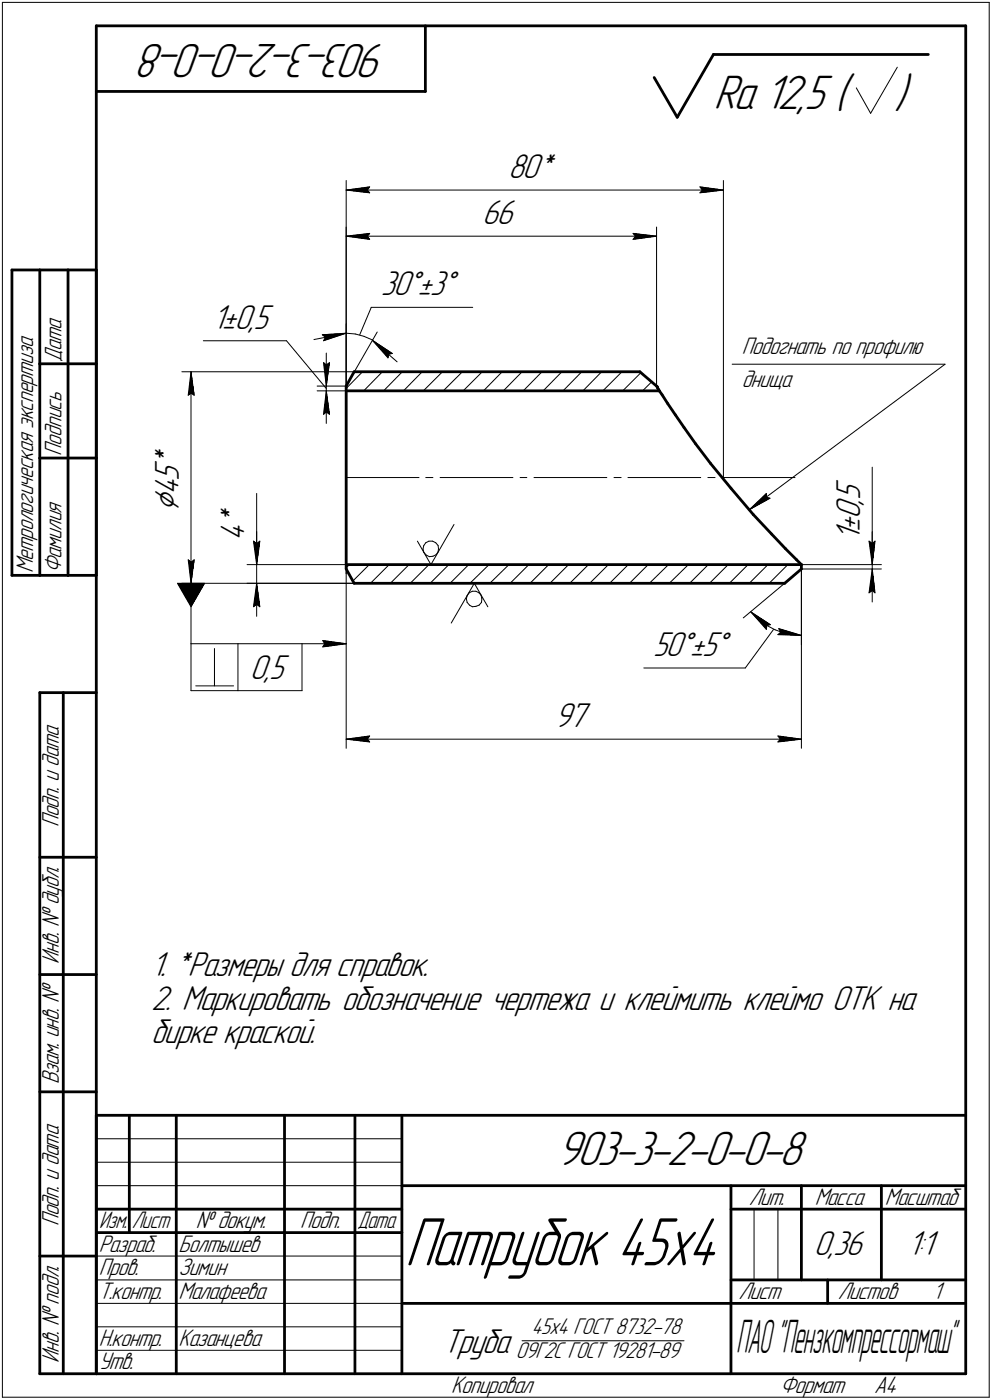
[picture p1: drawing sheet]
<svg xmlns="http://www.w3.org/2000/svg" width="211mm" height="298mm" viewBox="0 0 211 298" stroke-linecap="round" stroke-linejoin="round" font-family="sans-serif">
<g fill="none" stroke="#000" stroke-width=".21">
<path d="M.5 .5v297zM.5 .5h210zM182.2 18.7l3.1 5.4zM190.9 14.3l-5.6 9.8zM210.5 .5v297zM73.7 38.4v63.3zM78.7 39.8l-.6 .7zM148.9 39.8l.5 .7zM148.9 39.8l5 .7zM153.9 38.4v63.6zM73.7 50.3l5-.6zM73.7 50.3l5 .7z"/>
<path d="M73.7 50.3h66zM73.7 48.3v34.4zM73.7 40.5l5-.7zM73.7 40.5l5 .6zM73.7 40.5h80.2zM78.1 50.3l.6 .7zM78.1 40.5l.6 .6zM78.7 49.7l-.6 .6zM134.7 51l5-.7zM134.7 49.7l.5 .6zM134.7 49.7l5 .6zM135.2 50.3l-.5 .7z"/>
<path d="M139.7 48.3v33.9zM148.9 41.1l5-.6zM149.4 40.5l-.5 .6zM38.7 79.2h36.7zM40.6 79.2l.7 5zM40.6 79.2l-.6 5zM40.6 79.2v45zM43.3 72.6h17.7zM61 72.6l8.4 10.1zM66.8 72.3l6.9-1.3zM68.6 71.3l5.1-.3zM68.6 71.3l.7 .5z"/>
<path d="M68.8 77.2l.6 .5zM68.8 77.2l.6 5zM68.8 72.6l4.9-1.6zM69.3 71.8l-.5 .8zM69.4 77.7l.7-.5zM69.4 75.2v7zM70.1 77.2l-.7 5zM73.7 71l1.9 .1zM73.7 68.9v53.3zM75.6 71.1l1.9 .5zM77.1 79.2l-3.4 3.5zM77.5 71.6l1.7 .8z"/>
<path d="M79 65.4l-2.5 5.9zM79 65.4h21.6zM79.2 72.5l3.3 3.7zM79.2 72.5l4.3 2.8zM79.2 72.5l5.3 4.5zM79.2 72.4h.1M80.3 70.7l-5.2 9zM81.4 79.2l-4 4zM82.6 75.4l-.1 .8zM82.6 75.4l.9-.1zM85.6 79.2l-4 4zM89.8 79.2l-3.9 4z"/>
<path d="M106.8 79.2l-3.9 4zM111.1 79.2l-4 4zM115.3 79.2l-4 4zM119.5 79.2l-3.9 4zM123.8 79.2l-4 4zM128 79.2l-4 4zM155.8 77.6h45.3zM40 84.2l.6-.5zM40.6 83.7l.7 .5zM67.5 83.2h6.2zM67.5 82.2h6.2zM68.8 88.2l.6-.5z"/>
<path d="M69.4 83.2l-.6 5zM69.4 87.7l.7 .5zM69.4 83.2l.7 5zM69.4 83.2v7zM69.4 82.2v1zM90.1 83.2l4-4zM94.3 83.2l4.1-4zM98.6 83.2l4-4zM128.3 83.2l4-4zM132.5 83.2l3.8-3.8zM136.7 83.2l2-1.9zM185.6 99.5v20.7z"/>
<path d="M40 119.2l.6 5zM40 119.2l.6 .5zM40.6 119.7l.7-.5zM41.3 119.2l-.7 5zM53.9 115.2l.7 .5zM53.9 115.2l.7 5zM54.6 115.7l.7-.5zM54.6 113.2v7zM54.6 105.1v15.1zM55.3 115.2l-.7 5zM73.7 101.7h15.5zM88.8 115.2l2.9 5z"/>
<path d="M90 116.9l.2 .7zM90.2 116.2l-.2 .7zM90.2 117.6l.5 .6zM90.6 101.7h1.5zM90.6 115.6l.7-.4zM90.6 115.6l-.4 .6zM90.7 118.2l.7 .3zM91.3 115.2h.7zM91.4 118.5l.7-.1zM92 115.2l.7 .4zM92.1 118.4l.7-.3zM92.7 115.6l.5 .6z"/>
<path d="M93.2 116.2l.1 .6zM93.2 117.5l-.4 .6zM93.3 116.8l-.1 .7zM93.6 101.7h15.5zM96.6 111.7l-4.9 8.5zM110.7 101.7h1.4zM113.6 101.7h15.5zM130.6 101.7h1.6zM133.6 101.7h15.5zM150.6 101.7h1.5zM153.7 101.7h15.5zM159.4 108.5l3.7-3.4z"/>
<path d="M159.4 108.5l4.4-2.4zM159.4 108.5l41.7-30.9zM163.1 105.1v.8zM163.1 105.9l.7 .2zM184.9 115.2l.7 .5zM184.9 115.2l.7 5zM185.6 115.7l.6-.5zM185.6 113.2v7zM186.2 115.2l-.6 5zM37.8 124.2l2.8 5zM38.7 124.2h36.4zM40.6 129.2v7.9z"/>
<path d="M40.6 137.1v10zM40.6 137.1h10zM43.5 124.2l-2.9 5zM45.6 138.1v7.9zM50.6 137.1v10zM50.6 137.1h13.7zM52.6 124.2h22.8zM52.6 120.2h21.1zM53.9 129.2l.7-.5zM54.6 124.2l-.7 5zM54.6 128.7l.7 .5zM54.6 124.2l.7 5z"/>
<path d="M54.6 124.2v7zM54.6 120.2v4zM64.3 137.1h9.4zM64.3 137.1v10zM68.7 137.8l5-.7zM68.7 136.4l.4 .7zM68.7 136.4l5 .7zM69.1 137.1l-.4 .7zM73.7 121.7v37.6zM74.3 120.2l-.6 .7zM75.1 123.7l3.5-3.5zM78.8 124.2l4-4z"/>
<path d="M83.1 124.2l3.9-4zM87.3 124.2l4-4zM91.5 124.2l4-4zM95.8 124.2l3.9-4zM99.2 127.5l.2 .8zM99.4 128.3l.5 .6zM99.4 126.8l-.2 .7zM99.8 126.2l.7-.3zM99.8 126.2l-.4 .6zM99.9 128.9l.6 .3zM100 124.2l4.1-4zM100.5 129.2l.8-.1z"/>
<path d="M100.5 125.9h.8zM100.9 124.2l2.9 5zM100.9 124.2l-4.9 8.5zM101.3 129.1l.6-.2zM101.3 125.9l.6 .3zM101.9 126.2l.5 .5zM102.4 126.7l.1 .8zM102.4 128.3l-.5 .6zM102.5 127.5l-.1 .8zM104.2 124.2l4.1-4zM108.5 124.2l4-4zM112.8 124.2l4-4z"/>
<path d="M117 124.2l4-4zM121.2 124.2l4-4zM125.5 124.2l4-4zM129.7 124.2l4-4zM133.9 124.2l4-4zM138.2 124.2l4-4zM142.4 124.2l4.1-4zM146.7 124.2l4-4zM151 124.2l3.9-4zM155.2 124.2l4-4zM158.2 131.6l9.4-7.9zM159.4 124.2l4-4z"/>
<path d="M159.8 130.3l4.1 2.7zM159.8 130.3l3.3 3.7zM159.8 130.3l1.5 1.5zM161.3 131.8l1.7 1.3zM163 133.1l1.9 1zM163.2 133.2l.7-.2zM163.2 133.2l-.1 .8zM163.7 124.2l3.9-4zM164.6 134l-6 8.2zM164.9 134.1l2.1 .8zM165.5 135.1l5 .2zM165.5 135.1l.6-.5z"/>
<path d="M165.7 133.9l.4 .7zM165.7 133.9l4.8 1.4zM167 134.9l2.2 .3zM169.2 135.2l1.3 .1zM170.5 120.2v39.1zM170.5 120.2v17.1zM170.5 121.2h17zM170.5 120.2h17zM184.9 126.2l.7-.5zM185.6 121.2l-.7 5zM185.6 125.7l.6 .5zM185.6 121.2l.6 5z"/>
<path d="M185.6 121.2v7zM185.6 120.2v1zM40.6 147.1h10zM41.7 146h8zM50.6 147.1h13.7zM73.7 157.4l5-.7zM73.7 157.4l5 .6zM73.7 157.4h96.8zM78.1 157.4l.6 .6zM78.7 156.7l-.6 .7zM137 142.2h21.6zM165.5 158l5-.6z"/>
<path d="M165.5 156.7l.5 .7zM165.5 156.7l5 .7zM166 157.4l-.5 .6zM20.5 247.5h65zM20.5 252.5h65zM20.5 242.5h65zM160.4 257.5v15zM165.5 257.5v15zM20.5 267.5h65zM20.5 272.5h65zM20.5 277.5h65zM.5 297.5h210z"/>
<path d="M20.5 282.5h65zM20.5 287.5h65zM111.1 285.5h34.4z"/>
</g>
<g fill="none" stroke="#000" stroke-width=".59">
<path d="M20.5 5.5v287zM20.5 5.5h185zM20.5 19.5h70zM90.5 5.5v14zM139.2 16.5l4.9 8.5zM151.8 11.6l-7.7 13.4zM151.8 11.6h45.7zM205.5 5.5v287zM2.5 57.5v65zM2.5 57.5h6zM8.5 57.5h6zM8.5 57.5v20z"/>
<path d="M14.5 57.5h6zM14.5 57.5v20zM20.5 57.5v20zM8.5 77.5v20zM8.5 77.5h6zM14.5 77.5v20zM14.5 77.5h6zM20.5 77.5v20zM75.4 79.2h60.7zM75.4 79.2l-1.7 3zM136.1 79.2l3.6 3zM8.5 97.5v25z"/>
<path d="M8.5 97.5h6zM14.5 97.5v25zM14.5 97.5h6zM20.5 97.5v25zM73.7 82.2v39zM73.7 83.2h66.6zM139.7 82.2l.2 .2zM139.9 82.4h.1M139.9 82.5l.1 .1zM140 82.6v.2zM140 82.8l.3 .4zM140.3 83.2l.6 .9z"/>
<path d="M140.9 84.1l1.2 1.8zM142.1 85.9l1.6 2.4zM143.7 88.3l1.8 2.7zM145.5 91l2.5 3.5zM148 94.5l3.2 4.2zM151.2 98.7l4.3 5.3zM155.5 104l4.8 5.6zM160.3 109.6l3.9 4.1zM164.2 113.7l2.9 3.1zM167.1 116.8l2.4 2.4zM169.5 119.2l1 1zM2.5 122.5h6z"/>
<path d="M8.5 122.5h6zM14.5 122.5h6zM73.7 120.2h96.8zM73.7 121.2l1.7 3zM75.4 124.2h91.6zM167 124.2l3.5-3zM170.5 120.2v1zM8.5 147.5v145zM8.5 147.5h12zM13.5 147.5v145zM8.5 182.5h12zM8.5 207.5h12z"/>
<path d="M8.5 232.5h12zM20.5 237.5h185zM20.5 237.5v55zM27.5 237.5v25zM37.5 237.5v55zM60.5 237.5v55zM75.5 237.5v55zM85.5 237.5v55zM20.5 257.5h65zM85.5 252.5h120zM155.5 252.5v40zM155.5 257.5h15z"/>
<path d="M170.5 252.5v20zM170.5 257.5h35zM187.5 252.5v20zM8.5 267.5h12zM20.5 262.5h65zM85.5 277.5h70zM155.5 277.5h50zM155.5 272.5h50zM176.1 272.5v5zM8.5 292.5h12zM20.5 292.5h185z"/>
</g>
<g fill="#000" stroke="#000" stroke-width=".21">
<path d="M78.1 39.9h.6zM77.5 40h1.1zM76.8 40h1.7zM76.2 40.1h2.2zM75.6 40.2h2.8zM74.9 40.3h3.4zM74.3 40.4h3.9z"/>
<path d="M149 39.9h.6zM149.1 40h1.1zM149.2 40h1.7zM149.2 40.1h2.3zM149.3 40.2h2.8zM149.4 40.3h3.3zM149.4 40.4h3.9z"/>
<path d="M73.7 50.3h4.4zM74.3 50.4h3.9zM74.9 50.5h3.4zM75.6 50.5h2.8zM76.2 50.6h2.2zM76.8 50.7h1.7zM77.5 50.8h1.1zM78.1 50.9h.6z"/>
<path d="M73.7 40.5h4.4zM74.4 40.6h3.8zM75.1 40.6h3.2zM75.9 40.7h2.5zM76.5 40.8h2zM77.3 40.9h1.3zM78 41h.7z"/>
<path d="M78 49.8h.7zM77.3 49.9h1.3zM76.5 50h2zM75.9 50h2.5zM75.1 50.1h3.2zM74.4 50.2h3.8z"/>
<path d="M134.8 49.8h.7zM134.9 49.9h1.2zM135 50h1.9zM135 50h2.6zM135.1 50.1h3.2zM135.2 50.2h3.8z"/>
<path d="M135.2 50.3h4.5zM135.2 50.4h3.9zM135.1 50.5h3.4zM135 50.5h2.8zM135 50.6h2.2zM135 50.7h1.7zM134.9 50.8h1.1zM134.8 50.9h.6z"/>
<path d="M149.4 40.5h4.5zM149.4 40.6h3.8zM149.4 40.6h3.2zM149.3 40.7h2.5zM149.2 40.8h1.9zM149.1 40.9h1.3zM149 41h.7z"/>
<path d="M40.5 80.6h.1zM40.5 80.7h.1zM40.5 80.8h.1zM40.5 80.9h.1zM40.5 80.9h.1zM40.5 81h.1zM40.5 81.1h.1zM40.5 81.2h.1zM40.5 81.3h.1zM40.4 81.4h.2zM40.4 81.4h.2zM40.4 81.5h.2zM40.4 81.6h.2zM40.4 81.7h.2zM40.4 81.8h.2zM40.4 81.9h.2zM40.4 82h.2zM40.3 82h.3zM40.3 82.1h.3zM40.3 82.2h.3zM40.3 82.3h.3zM40.3 82.4h.3zM40.3 82.5h.3zM40.3 82.5h.3zM40.3 82.6h.3zM40.3 82.7h.3zM40.2 82.8h.4zM40.2 82.9h.4zM40.2 83h.4zM40.2 83.1h.4zM40.2 83.1h.4zM40.2 83.2h.4zM40.2 83.3h.4zM40.2 83.4h.4zM40.1 83.5h.5zM40.1 83.6h.5zM40.1 83.7h.5zM40.1 83.7h.5zM40.1 83.8h.5zM40.1 83.9h.4zM40.1 84h.2z"/>
<path d="M40.6 79.8h.2zM40.6 79.9h.2zM40.6 80h.2zM40.6 80.1h.2zM40.6 80.2h.2zM40.6 80.3h.2zM40.6 80.3h.2zM40.6 80.4h.3zM40.6 80.5h.3zM40.6 80.6h.3zM40.6 80.7h.3zM40.6 80.8h.3zM40.6 80.9h.3zM40.6 80.9h.3zM40.6 81h.3zM40.6 81.1h.4zM40.6 81.2h.4zM40.6 81.3h.4zM40.6 81.4h.4zM40.6 81.4h.4zM40.6 81.5h.4zM40.6 81.6h.4zM40.6 81.7h.5zM40.6 81.8h.5zM40.6 81.9h.5zM40.6 82h.5zM40.6 82h.5zM40.6 82.1h.5zM40.6 82.2h.5zM40.6 82.3h.5zM40.6 82.4h.5zM40.6 82.5h.5zM40.6 82.5h.5zM40.6 82.6h.5zM40.6 82.7h.5zM40.6 82.8h.5zM40.6 82.9h.5zM40.6 83h.6zM40.6 83.1h.6zM40.6 83.1h.6zM40.6 83.2h.6zM40.6 83.3h.6zM40.6 83.4h.6zM40.6 83.5h.6zM40.6 83.6h.7zM40.6 83.7h.7zM40.6 83.7h.7zM40.8 83.8h.5zM41 83.9h.3zM41.1 84h.2z"/>
<path d="M68.9 77.4h.2zM68.9 77.5h.3zM68.9 77.6h.4zM68.9 77.6h.4zM68.9 77.7h.5zM68.9 77.8h.5zM68.9 77.9h.5zM69 78h.4zM69 78.1h.4zM69 78.1h.4zM69 78.2h.4zM69 78.3h.4zM69 78.4h.4zM69 78.5h.4zM69 78.6h.4zM69.1 78.7h.3zM69.1 78.7h.3zM69.1 78.8h.3zM69.1 78.9h.3zM69.1 79h.3zM69.1 79.1h.3zM69.1 79.2h.3zM69.1 79.2h.3zM69.1 79.3h.3zM69.2 79.4h.2zM69.2 79.5h.2zM69.2 79.6h.2zM69.2 79.7h.2zM69.2 79.8h.2zM69.2 79.8h.2zM69.2 79.9h.2zM69.2 80h.2zM69.3 80.1h.1zM69.3 80.2h.1zM69.3 80.3h.1zM69.3 80.3h.1zM69.3 80.4h.1zM69.3 80.5h.1zM69.3 80.6h.1zM69.3 80.7h.1zM69.3 80.8h.1z"/>
<path d="M69.9 77.4h.2zM69.8 77.5h.3zM69.7 77.6h.4zM69.6 77.6h.5zM69.4 77.7h.7zM69.4 77.8h.7zM69.4 77.9h.6zM69.4 78h.6zM69.4 78.1h.6zM69.4 78.1h.6zM69.4 78.2h.6zM69.4 78.3h.6zM69.4 78.4h.6zM69.4 78.5h.5zM69.4 78.6h.5zM69.4 78.7h.5zM69.4 78.7h.5zM69.4 78.8h.5zM69.4 78.9h.5zM69.4 79h.5zM69.4 79.1h.5zM69.4 79.2h.4zM69.4 79.2h.4zM69.4 79.3h.4zM69.4 79.4h.4zM69.4 79.5h.4zM69.4 79.6h.4zM69.4 79.7h.4zM69.4 79.8h.4zM69.4 79.8h.4zM69.4 79.9h.4zM69.4 80h.4zM69.4 80.1h.4zM69.4 80.2h.4zM69.4 80.3h.4zM69.4 80.3h.3zM69.4 80.4h.3zM69.4 80.5h.3zM69.4 80.6h.3zM69.4 80.7h.3zM69.4 80.8h.3zM69.4 80.9h.3zM69.4 80.9h.3zM69.4 81h.2zM69.4 81.1h.2zM69.4 81.2h.2zM69.4 81.3h.2zM69.4 81.4h.2zM69.4 81.4h.2zM69.4 81.5h.2z"/>
<path d="M72.4 71h.8zM71.1 71.1h1.7zM69.8 71.2h2.6zM68.6 71.3h3.4zM68.7 71.4h2.8zM68.8 71.5h2.2zM68.9 71.5h1.7zM69.1 71.6h1.1zM69.2 71.7h.6z"/>
<path d="M73.2 71h.2zM72.8 71.1h.4zM72.4 71.2h.5zM72 71.3h.6zM71.5 71.4h.9zM71 71.5h1.1zM70.6 71.5h1.3zM70.2 71.6h1.4zM69.8 71.7h1.6zM69.3 71.8h1.8zM69.3 71.9h1.6zM69.2 72h1.4zM69.2 72.1h1.2zM69.1 72.1h1zM69.1 72.2h.7zM69 72.3h.6zM69 72.4h.3zM68.9 72.5h.2z"/>
<path d="M79.9 73.2h.2zM79.9 73.2h.3zM80 73.3h.3zM80.1 73.4h.2zM80.2 73.5h.2zM80.3 73.6h.2zM80.3 73.7h.3zM80.4 73.7h.4zM80.5 73.8h.4zM80.6 73.9h.3zM80.6 74h.4zM80.7 74.1h.4zM80.8 74.2h.4zM80.9 74.3h.4zM80.9 74.3h.5zM81 74.4h.5zM81.1 74.5h.5zM81.2 74.6h.5zM81.3 74.7h.5zM81.3 74.8h.6zM81.4 74.8h.6zM81.4 74.9h.7zM81.5 75h.7zM81.6 75.1h.7zM81.7 75.2h.7zM81.8 75.3h.7zM81.9 75.4h.6zM82 75.4h.6zM82 75.5h.6zM82 75.6h.6zM82.1 75.7h.5zM82.2 75.8h.4zM82.3 75.9h.3zM82.4 75.9h.2zM82.5 76h.1z"/>
<path d="M79.7 72.8h.1zM79.8 72.9h.1zM79.8 73h.3zM79.9 73.1h.3zM80.1 73.2h.2zM80.2 73.2h.2zM80.3 73.3h.3zM80.3 73.4h.4zM80.4 73.5h.5zM80.5 73.6h.4zM80.6 73.7h.5zM80.8 73.7h.4zM80.9 73.8h.5zM80.9 73.9h.5zM81 74h.6zM81.1 74.1h.6zM81.2 74.2h.7zM81.3 74.3h.7zM81.4 74.3h.7zM81.5 74.4h.7zM81.6 74.5h.8zM81.7 74.6h.8zM81.8 74.7h.8zM81.9 74.8h.8zM82 74.8h.9zM82.1 74.9h.9zM82.2 75h.9zM82.3 75.1h.9zM82.4 75.2h1zM82.5 75.3h1zM82.5 75.4h.6z"/>
<path d="M69.3 84.7h.1zM69.3 84.8h.1zM69.3 84.8h.1zM69.3 84.9h.1zM69.3 85h.1zM69.3 85.1h.1zM69.3 85.2h.1zM69.3 85.3h.1zM69.3 85.3h.1zM69.2 85.4h.2zM69.2 85.5h.2zM69.2 85.6h.2zM69.2 85.7h.2zM69.2 85.8h.2zM69.2 85.9h.2zM69.2 85.9h.2zM69.2 86h.2zM69.1 86.1h.3zM69.1 86.2h.3zM69.1 86.3h.3zM69.1 86.4h.3zM69.1 86.4h.3zM69.1 86.5h.3zM69.1 86.6h.3zM69.1 86.7h.3zM69.1 86.8h.3zM69 86.9h.4zM69 87h.4zM69 87h.4zM69 87.1h.4zM69 87.2h.4zM69 87.3h.4zM69 87.4h.4zM69 87.5h.4zM68.9 87.5h.5zM68.9 87.6h.5zM68.9 87.7h.5zM68.9 87.8h.4zM68.9 87.9h.4zM68.9 88h.3zM68.9 88.1h.2z"/>
<path d="M69.4 83.9h.2zM69.4 84h.2zM69.4 84.1h.2zM69.4 84.2h.2zM69.4 84.2h.2zM69.4 84.3h.2zM69.4 84.4h.2zM69.4 84.5h.3zM69.4 84.6h.3zM69.4 84.7h.3zM69.4 84.8h.3zM69.4 84.8h.3zM69.4 84.9h.3zM69.4 85h.3zM69.4 85.1h.3zM69.4 85.2h.4zM69.4 85.3h.4zM69.4 85.3h.4zM69.4 85.4h.4zM69.4 85.5h.4zM69.4 85.6h.4zM69.4 85.7h.4zM69.4 85.8h.4zM69.4 85.9h.4zM69.4 85.9h.4zM69.4 86h.4zM69.4 86.1h.4zM69.4 86.2h.4zM69.4 86.3h.4zM69.4 86.4h.5zM69.4 86.4h.5zM69.4 86.5h.5zM69.4 86.6h.5zM69.4 86.7h.5zM69.4 86.8h.5zM69.4 86.9h.5zM69.4 87h.5zM69.4 87h.6zM69.4 87.1h.6zM69.4 87.2h.6zM69.4 87.3h.6zM69.4 87.4h.6zM69.4 87.5h.6zM69.4 87.5h.6zM69.4 87.6h.7zM69.4 87.7h.7zM69.6 87.8h.5zM69.7 87.9h.4zM69.8 88h.3zM69.9 88.1h.2z"/>
<path d="M40.1 119.4h.2zM40.1 119.5h.3zM40.1 119.5h.4zM40.1 119.6h.5zM40.1 119.7h.5zM40.1 119.8h.5zM40.1 119.9h.5zM40.2 120h.4zM40.2 120.1h.4zM40.2 120.1h.4zM40.2 120.2h.4zM40.2 120.3h.4zM40.2 120.4h.4zM40.2 120.5h.4zM40.2 120.6h.4zM40.3 120.6h.3zM40.3 120.7h.3zM40.3 120.8h.3zM40.3 120.9h.3zM40.3 121h.3zM40.3 121.1h.3zM40.3 121.2h.3zM40.3 121.2h.3zM40.3 121.3h.3zM40.4 121.4h.2zM40.4 121.5h.2zM40.4 121.6h.2zM40.4 121.7h.2zM40.4 121.8h.2zM40.4 121.8h.2zM40.4 121.9h.2zM40.4 122h.2zM40.5 122.1h.1zM40.5 122.2h.1zM40.5 122.3h.1zM40.5 122.3h.1zM40.5 122.4h.1zM40.5 122.5h.1zM40.5 122.6h.1zM40.5 122.7h.1zM40.5 122.8h.1z"/>
<path d="M41.1 119.4h.2zM41 119.5h.3zM40.9 119.5h.4zM40.8 119.6h.5zM40.6 119.7h.7zM40.6 119.8h.7zM40.6 119.9h.6zM40.6 120h.6zM40.6 120.1h.6zM40.6 120.1h.6zM40.6 120.2h.6zM40.6 120.3h.6zM40.6 120.4h.6zM40.6 120.5h.5zM40.6 120.6h.5zM40.6 120.6h.5zM40.6 120.7h.5zM40.6 120.8h.5zM40.6 120.9h.5zM40.6 121h.5zM40.6 121.1h.5zM40.6 121.2h.5zM40.6 121.2h.5zM40.6 121.3h.5zM40.6 121.4h.5zM40.6 121.5h.5zM40.6 121.6h.5zM40.6 121.7h.5zM40.6 121.8h.4zM40.6 121.8h.4zM40.6 121.9h.4zM40.6 122h.4zM40.6 122.1h.4zM40.6 122.2h.4zM40.6 122.3h.4zM40.6 122.3h.3zM40.6 122.4h.3zM40.6 122.5h.3zM40.6 122.6h.3zM40.6 122.7h.3zM40.6 122.8h.3zM40.6 122.9h.3zM40.6 122.9h.3zM40.6 123h.2zM40.6 123.1h.2zM40.6 123.2h.2zM40.6 123.3h.2zM40.6 123.4h.2zM40.6 123.4h.2zM40.6 123.5h.2z"/>
<path d="M54 115.4h.2zM54 115.5h.3zM54 115.6h.4zM54 115.7h.5zM54 115.7h.6zM54 115.8h.6zM54.1 115.9h.5zM54.1 116h.5zM54.1 116.1h.5zM54.1 116.2h.5zM54.1 116.2h.5zM54.1 116.3h.5zM54.1 116.4h.5zM54.2 116.5h.4zM54.2 116.6h.4zM54.2 116.7h.4zM54.2 116.8h.4zM54.2 116.8h.4zM54.2 116.9h.4zM54.2 117h.4zM54.2 117.1h.4zM54.3 117.2h.3zM54.3 117.3h.3zM54.3 117.3h.3zM54.3 117.4h.3zM54.3 117.5h.3zM54.3 117.6h.3zM54.3 117.7h.3zM54.4 117.8h.2zM54.4 117.9h.2zM54.4 117.9h.2zM54.4 118h.2zM54.4 118.1h.2zM54.4 118.2h.2zM54.4 118.3h.2zM54.4 118.4h.2zM54.4 118.4h.2zM54.4 118.5h.2zM54.4 118.6h.2zM54.4 118.7h.2zM54.4 118.8h.2zM54.4 118.9h.2zM54.4 119h.2z"/>
<path d="M55.1 115.4h.2zM54.9 115.5h.4zM54.9 115.6h.4zM54.8 115.7h.5zM54.6 115.7h.7zM54.6 115.8h.7zM54.6 115.9h.6zM54.6 116h.6zM54.6 116.1h.6zM54.6 116.2h.6zM54.6 116.2h.6zM54.6 116.3h.6zM54.6 116.4h.6zM54.6 116.5h.5zM54.6 116.6h.5zM54.6 116.7h.5zM54.6 116.8h.5zM54.6 116.8h.5zM54.6 116.9h.5zM54.6 117h.5zM54.6 117.1h.5zM54.6 117.2h.4zM54.6 117.3h.4zM54.6 117.3h.4zM54.6 117.4h.4zM54.6 117.5h.4zM54.6 117.6h.4zM54.6 117.7h.4zM54.6 117.8h.3zM54.6 117.9h.3zM54.6 117.9h.3zM54.6 118h.3zM54.6 118.1h.3zM54.6 118.2h.3zM54.6 118.3h.3zM54.6 118.4h.3zM54.6 118.4h.3zM54.6 118.5h.3zM54.6 118.6h.3zM54.6 118.7h.3zM54.6 118.8h.3zM54.6 118.9h.3zM54.6 119h.3zM54.6 119h.2zM54.6 119.1h.2zM54.6 119.2h.2zM54.6 119.3h.2zM54.6 119.4h.2zM54.6 119.5h.2zM54.6 119.5h.2z"/>
<path d="M162.9 105.2h.2zM162.8 105.3h.3zM162.7 105.4h.4zM162.6 105.5h.5zM162.6 105.6h.5zM162.5 105.7h.6zM162.4 105.7h.7zM162.3 105.8h.8zM162.2 105.9h.9zM162.1 106h.9zM162.1 106.1h.8zM162 106.2h.7zM161.9 106.3h.7zM161.8 106.3h.8zM161.7 106.4h.7zM161.6 106.5h.7zM161.5 106.6h.6zM161.5 106.7h.6zM161.4 106.8h.6zM161.2 106.8h.6zM161.1 106.9h.6zM161 107h.5zM161 107.1h.5zM160.9 107.2h.5zM160.8 107.3h.4zM160.7 107.4h.4zM160.6 107.4h.4zM160.5 107.5h.4zM160.4 107.6h.4zM160.4 107.7h.2zM160.3 107.8h.2zM160.2 107.9h.2zM160.1 107.9h.2zM160 108h.2z"/>
<path d="M163 106h.5zM162.9 106.1h.9zM162.7 106.2h1zM162.6 106.3h1zM162.6 106.3h.8zM162.4 106.4h.8zM162.3 106.5h.9zM162.1 106.6h.9zM162.1 106.7h.7zM162 106.8h.6zM161.8 106.8h.7zM161.7 106.9h.7zM161.5 107h.7zM161.5 107.1h.6zM161.4 107.2h.5zM161.2 107.3h.5zM161.1 107.4h.5zM161 107.4h.5zM160.9 107.5h.4zM160.8 107.6h.3zM160.6 107.7h.4zM160.5 107.8h.4zM160.4 107.9h.3zM160.3 107.9h.2zM160.2 108h.2zM160 108.1h.2zM159.9 108.2h.2z"/>
<path d="M185 115.4h.2zM185 115.5h.3zM185 115.6h.4zM185 115.7h.5zM185 115.7h.6zM185 115.8h.6zM185.1 115.9h.5zM185.1 116h.5zM185.1 116.1h.5zM185.1 116.2h.5zM185.1 116.2h.5zM185.1 116.3h.5zM185.1 116.4h.5zM185.2 116.5h.4zM185.2 116.6h.4zM185.2 116.7h.4zM185.2 116.8h.4zM185.2 116.8h.4zM185.2 116.9h.4zM185.2 117h.4zM185.2 117.1h.4zM185.3 117.2h.3zM185.3 117.3h.3zM185.3 117.3h.3zM185.3 117.4h.3zM185.3 117.5h.3zM185.3 117.6h.3zM185.3 117.7h.3zM185.3 117.8h.3zM185.3 117.9h.3zM185.3 117.9h.3zM185.3 118h.3zM185.3 118.1h.3zM185.3 118.2h.3zM185.3 118.3h.3zM185.4 118.4h.2zM185.4 118.4h.2zM185.4 118.5h.2zM185.4 118.6h.2zM185.4 118.7h.2zM185.4 118.8h.2zM185.4 118.9h.2zM185.4 119h.2z"/>
<path d="M186 115.4h.2zM185.9 115.5h.3zM185.8 115.6h.4zM185.8 115.7h.4zM185.6 115.7h.6zM185.6 115.8h.6zM185.6 115.9h.6zM185.6 116h.5zM185.6 116.1h.5zM185.6 116.2h.5zM185.6 116.2h.5zM185.6 116.3h.5zM185.6 116.4h.5zM185.6 116.5h.5zM185.6 116.6h.5zM185.6 116.7h.4zM185.6 116.8h.4zM185.6 116.8h.4zM185.6 116.9h.4zM185.6 117h.4zM185.6 117.1h.4zM185.6 117.2h.4zM185.6 117.3h.4zM185.6 117.3h.4zM185.6 117.4h.3zM185.6 117.5h.3zM185.6 117.6h.3zM185.6 117.7h.3zM185.6 117.8h.3zM185.6 117.9h.3zM185.6 117.9h.3zM185.6 118h.3zM185.6 118.1h.2zM185.6 118.2h.2zM185.6 118.3h.2zM185.6 118.4h.2zM185.6 118.4h.2zM185.6 118.5h.2zM185.6 118.6h.2zM185.6 118.7h.2zM185.6 118.8h.2zM185.6 118.9h.2zM185.6 119h.2zM185.6 119h.2zM185.6 119.1h.2zM185.6 119.2h.2zM185.6 119.3h.2zM185.6 119.4h.2zM185.6 119.5h.2z"/>
<path d="M37.8 124.2h5.7zM37.8 124.3h5.7zM37.9 124.4h5.5zM37.9 124.5h5.5zM38 124.5h5.3zM38 124.6h5.3zM38.1 124.7h5.2zM38.2 124.8h5zM38.2 124.9h5zM38.3 125h4.8zM38.3 125.1h4.8zM38.4 125.1h4.6zM38.4 125.2h4.6zM38.4 125.3h4.5zM38.5 125.4h4.3zM38.5 125.5h4.3zM38.6 125.6h4.2zM38.6 125.6h4.2zM38.7 125.7h4zM38.7 125.8h4zM38.8 125.9h3.8zM38.9 126h3.6zM38.9 126.1h3.6zM38.9 126.2h3.5zM38.9 126.2h3.5zM39 126.3h3.3zM39 126.4h3.3zM39.1 126.5h3.1zM39.2 126.6h3zM39.2 126.7h3zM39.3 126.7h2.8zM39.3 126.8h2.8zM39.4 126.9h2.6zM39.5 127h2.4zM39.5 127.1h2.4zM39.5 127.2h2.3zM39.5 127.3h2.3zM39.6 127.3h2.1zM39.6 127.4h2.1zM39.7 127.5h2zM39.8 127.6h1.8zM39.8 127.7h1.8zM39.9 127.8h1.6zM39.9 127.8h1.6zM40 127.9h1.4zM40 128h1.4zM40 128.1h1.3zM40.1 128.2h1.1zM40.1 128.3h1.1zM40.2 128.4h.9zM40.2 128.4h.9zM40.3 128.5h.8zM40.3 128.6h.8zM40.4 128.7h.6zM40.5 128.8h.4zM40.5 128.9h.4zM40.6 128.9h.2zM40.6 129h.2z"/>
<path d="M54.4 125.5h.2zM54.4 125.6h.2zM54.4 125.6h.2zM54.4 125.7h.2zM54.4 125.8h.2zM54.4 125.9h.2zM54.4 126h.2zM54.4 126.1h.2zM54.4 126.2h.2zM54.4 126.2h.2zM54.4 126.3h.2zM54.4 126.4h.2zM54.4 126.5h.2zM54.4 126.6h.2zM54.4 126.7h.2zM54.3 126.7h.3zM54.3 126.8h.3zM54.3 126.9h.3zM54.3 127h.3zM54.3 127.1h.3zM54.3 127.2h.3zM54.3 127.3h.3zM54.2 127.3h.4zM54.2 127.4h.4zM54.2 127.5h.4zM54.2 127.6h.4zM54.2 127.7h.4zM54.2 127.8h.4zM54.2 127.8h.4zM54.2 127.9h.4zM54.1 128h.5zM54.1 128.1h.5zM54.1 128.2h.5zM54.1 128.3h.5zM54.1 128.4h.5zM54.1 128.4h.5zM54.1 128.5h.5zM54 128.6h.6zM54 128.7h.6zM54 128.8h.5zM54 128.9h.4zM54 128.9h.3zM54 129h.2z"/>
<path d="M54.6 124.9h.2zM54.6 125h.2zM54.6 125.1h.2zM54.6 125.1h.2zM54.6 125.2h.2zM54.6 125.3h.2zM54.6 125.4h.2zM54.6 125.5h.3zM54.6 125.6h.3zM54.6 125.6h.3zM54.6 125.7h.3zM54.6 125.8h.3zM54.6 125.9h.3zM54.6 126h.3zM54.6 126.1h.3zM54.6 126.2h.3zM54.6 126.2h.3zM54.6 126.3h.3zM54.6 126.4h.3zM54.6 126.5h.3zM54.6 126.6h.3zM54.6 126.7h.3zM54.6 126.7h.4zM54.6 126.8h.4zM54.6 126.9h.4zM54.6 127h.4zM54.6 127.1h.4zM54.6 127.2h.4zM54.6 127.3h.4zM54.6 127.3h.5zM54.6 127.4h.5zM54.6 127.5h.5zM54.6 127.6h.5zM54.6 127.7h.5zM54.6 127.8h.5zM54.6 127.8h.5zM54.6 127.9h.5zM54.6 128h.6zM54.6 128.1h.6zM54.6 128.2h.6zM54.6 128.3h.6zM54.6 128.4h.6zM54.6 128.4h.6zM54.6 128.5h.6zM54.6 128.6h.7zM54.6 128.7h.7zM54.8 128.8h.5zM54.9 128.9h.4zM54.9 128.9h.4zM55.1 129h.2z"/>
<path d="M68.7 136.5h.6zM68.8 136.6h1.1zM68.8 136.7h1.8zM68.9 136.7h2.3zM69 136.8h2.8zM69 136.9h3.5zM69.1 137h4z"/>
<path d="M69.1 137.1h4.6zM69.1 137.2h4zM69 137.2h3.5zM69 137.3h2.8zM68.9 137.4h2.3zM68.8 137.5h1.8zM68.8 137.6h1.1zM68.7 137.7h.6z"/>
<path d="M160.3 130.8h.1zM160.4 130.9h.1zM160.4 131h.2zM160.4 131.1h.3zM160.5 131.1h.3zM160.6 131.2h.3zM160.7 131.3h.3zM160.8 131.4h.3zM160.9 131.5h.3zM161 131.6h.3zM161 131.7h.4zM161.1 131.7h.4zM161.1 131.8h.5zM161.2 131.9h.5zM161.3 132h.5zM161.4 132.1h.5zM161.5 132.2h.5zM161.5 132.2h.6zM161.6 132.3h.6zM161.7 132.4h.6zM161.8 132.5h.6zM161.8 132.6h.7zM161.9 132.7h.7zM162 132.8h.7zM162.1 132.8h.7zM162.1 132.9h.8zM162.2 133h.8zM162.3 133.1h.8zM162.4 133.2h.8zM162.5 133.3h.7zM162.5 133.3h.7zM162.6 133.4h.6zM162.6 133.5h.6zM162.7 133.6h.5zM162.8 133.7h.4zM162.9 133.8h.3zM163 133.9h.2z"/>
<path d="M160.2 130.6h.2zM160.3 130.7h.1zM160.4 130.8h.2zM160.5 130.9h.2zM160.6 131h.3zM160.7 131.1h.3zM160.8 131.1h.3zM160.9 131.2h.3zM161 131.3h.4zM161.1 131.4h.4zM161.2 131.5h.4zM161.3 131.6h.4zM161.4 131.7h.5zM161.5 131.7h.6zM161.6 131.8h.5zM161.7 131.9h.6zM161.8 132h.6zM161.9 132.1h.7zM162 132.2h.6zM162.1 132.2h.7zM162.2 132.3h.7zM162.3 132.4h.8zM162.4 132.5h.8zM162.5 132.6h.8zM162.6 132.7h.8zM162.7 132.8h.9zM162.8 132.8h.9zM162.9 132.9h.9zM163 133h.9zM163.1 133.1h.5z"/>
<path d="M165.8 133.9h.2zM165.9 134h.4zM165.9 134.1h.7zM165.9 134.2h1zM165.9 134.3h1.2zM166 134.4h1.5zM166 134.5h1.7zM166.1 134.5h1.9zM166.1 134.6h2.2zM166.7 134.7h1.9zM167.2 134.8h1.6zM167.8 134.9h1.4zM168.3 135h1.1zM168.9 135h.8zM169.4 135.1h.6zM170 135.2h.3z"/>
<path d="M166 134.7h.7zM165.9 134.8h1.3zM165.9 134.9h1.9zM165.8 135h2.5zM165.7 135h3.2zM165.5 135.1h3.9zM168.1 135.2h1.9z"/>
<path d="M185.4 122.4h.2zM185.4 122.5h.2zM185.4 122.6h.2zM185.4 122.7h.2zM185.4 122.8h.2zM185.4 122.9h.2zM185.4 122.9h.2zM185.4 123h.2zM185.3 123.1h.3zM185.3 123.2h.3zM185.3 123.3h.3zM185.3 123.4h.3zM185.3 123.4h.3zM185.3 123.5h.3zM185.3 123.6h.3zM185.3 123.7h.3zM185.3 123.8h.3zM185.3 123.9h.3zM185.3 124h.3zM185.3 124h.3zM185.3 124.1h.3zM185.3 124.2h.3zM185.3 124.3h.3zM185.2 124.4h.4zM185.2 124.5h.4zM185.2 124.5h.4zM185.2 124.6h.4zM185.2 124.7h.4zM185.2 124.8h.4zM185.2 124.9h.4zM185.1 125h.5zM185.1 125.1h.5zM185.1 125.1h.5zM185.1 125.2h.5zM185.1 125.3h.5zM185.1 125.4h.5zM185.1 125.5h.5zM185.1 125.6h.5zM185 125.6h.6zM185 125.7h.6zM185 125.8h.5zM185 125.9h.4zM185 126h.3zM185 126.1h.2z"/>
<path d="M185.6 121.9h.2zM185.6 122h.2zM185.6 122.1h.2zM185.6 122.2h.2zM185.6 122.3h.2zM185.6 122.3h.2zM185.6 122.4h.2zM185.6 122.5h.2zM185.6 122.6h.2zM185.6 122.7h.2zM185.6 122.8h.2zM185.6 122.9h.2zM185.6 122.9h.2zM185.6 123h.2zM185.6 123.1h.2zM185.6 123.2h.2zM185.6 123.3h.2zM185.6 123.4h.3zM185.6 123.4h.3zM185.6 123.5h.3zM185.6 123.6h.3zM185.6 123.7h.3zM185.6 123.8h.3zM185.6 123.9h.3zM185.6 124h.3zM185.6 124h.3zM185.6 124.1h.4zM185.6 124.2h.4zM185.6 124.3h.4zM185.6 124.4h.4zM185.6 124.5h.4zM185.6 124.5h.4zM185.6 124.6h.4zM185.6 124.7h.4zM185.6 124.8h.5zM185.6 124.9h.5zM185.6 125h.5zM185.6 125.1h.5zM185.6 125.1h.5zM185.6 125.2h.5zM185.6 125.3h.5zM185.6 125.4h.5zM185.6 125.5h.5zM185.6 125.6h.6zM185.6 125.6h.6zM185.6 125.7h.6zM185.8 125.8h.4zM185.8 125.9h.4zM185.9 126h.3zM186 126.1h.2z"/>
<path d="M73.7 157.4h4.4zM74.4 157.5h3.8zM75.1 157.6h3.2zM75.9 157.6h2.5zM76.5 157.7h2zM77.3 157.8h1.3zM78 157.9h.7z"/>
<path d="M78.1 156.8h.6zM77.5 156.9h1.1zM76.8 157h1.7zM76.2 157.1h2.2zM75.6 157.1h2.8zM74.9 157.2h3.4zM74.3 157.3h3.9z"/>
<path d="M165.6 156.8h.6zM165.7 156.9h1.1zM165.8 157h1.7zM165.8 157.1h2.3zM165.9 157.1h2.8zM165.9 157.2h3.4zM166 157.3h3.9z"/>
<path d="M166 157.4h4.5zM166 157.5h3.8zM165.9 157.6h3.3zM165.9 157.6h2.5zM165.8 157.7h1.9zM165.7 157.8h1.3zM165.6 157.9h.7z"/>
</g>
<text font-size="15.4" x="86.2" y="269.4">Патрубок 45х4</text>
<g font-size="10.9">
<text x="82.5" y="9.4" transform="rotate(-180 82.5 9.4)">903-3-2-0-0-8</text>
<text x="151.8" y="23.2">Ra 12,5 (</text>
<text x="190.3" y="23.2">)</text>
<text x="118.5" y="248.1">903-3-2-0-0-8</text>
</g>
<text font-size="10.5" x="156.6" y="288.1">ПАО&quot;Пензкомпрессормаш&quot;</text>
<text font-size="8.5" x="38.1" y="109" transform="rotate(-90 38.1 109)">Ç45*</text>
<g font-size="7.8">
<text x="108.1" y="37.9">80*</text>
<text x="102.6" y="47.8">66</text>
<text x="81" y="62.9">30Å±3Å</text>
<text x="45.2" y="70">1±0,5</text>
<text x="52.1" y="115.2" transform="rotate(-90 52.1 115.2)">4*</text>
<text x="183" y="115.2" transform="rotate(-90 183 115.2)">1±0,5</text>
<text x="139" y="139.7">50Å±5Å</text>
<text x="53.2" y="144.6">0,5</text>
<text x="118" y="154.8">97</text>
<text x="32.2" y="207.9">1. *Размеры для справок.</text>
<text x="32.2" y="215.1">2. Маркировать обозначение чертежа и клеймить клеймо ОТК на</text>
<text x="32.2" y="222.2">бирке краской.</text>
<text x="173.2" y="267.2">0,36</text>
<text x="193.1" y="267.2">1:1</text>
<text x="94.3" y="288">Труба</text>
</g>
<g font-size="5.4">
<text x="13.1" y="77" transform="rotate(-90 13.1 77)">Дата</text>
<text x="157.8" y="75.5">Подогнать по профилю</text>
<text x="157.8" y="82.5">днища</text>
<text x="13.1" y="97" transform="rotate(-90 13.1 97)">Подпись</text>
<text x="7.1" y="122" transform="rotate(-90 7.1 122)">Метрологическая экспертиза</text>
<text x="13.1" y="122" transform="rotate(-90 13.1 122)">Фамилия</text>
<text x="12.6" y="176.1" transform="rotate(-90 12.6 176.1)">Подп. и дата</text>
<text x="12.6" y="205.2" transform="rotate(-90 12.6 205.2)">Инв. № дубл.</text>
<text x="12.6" y="230.9" transform="rotate(-90 12.6 230.9)">Взам. инв. №</text>
<text x="159.3" y="256.6">Лит.</text>
<text x="173.4" y="256.6">Масса</text>
<text x="188.3" y="256.6">Масштаб</text>
<text x="12.6" y="261.1" transform="rotate(-90 12.6 261.1)">Подп. и дата</text>
<text x="41.6" y="261.6">№ докум.</text>
<text x="63.9" y="261.6">Подп.</text>
<text x="21" y="266.6">Разраб.</text>
<text x="38" y="266.6">Болтышев</text>
<text x="21" y="271.6">Пров.</text>
<text x="38" y="271.6">Зимин</text>
<text x="21" y="276.6">Т.контр.</text>
<text x="38" y="276.6">Малафеева</text>
<text x="157.1" y="276.6">Лист</text>
<text x="178.3" y="276.6">Листов</text>
<text x="198.5" y="276.6">1</text>
<text x="21" y="286.6">Н.контр.</text>
<text x="38" y="286.6">Казанцева</text>
<text x="12.6" y="290.2" transform="rotate(-90 12.6 290.2)">Инв. № подл.</text>
<text x="21" y="291.6">Утв.</text>
<text x="96" y="296.6">Копировал</text>
<text x="166" y="296.6">Формат</text>
<text x="186" y="296.6">A4</text>
</g>
<g font-size="5.3">
<text x="21.1" y="261.6">Изм.</text>
<text x="28.1" y="261.6">Лист</text>
<text x="76.1" y="261.6">Дата</text>
</g>
<g font-size="5.1">
<text x="113.1" y="284.1">45х4 ГОСТ 8732-78</text>
<text x="109.8" y="289.2">09Г2С ГОСТ 19281-89</text>
</g>
</svg>
